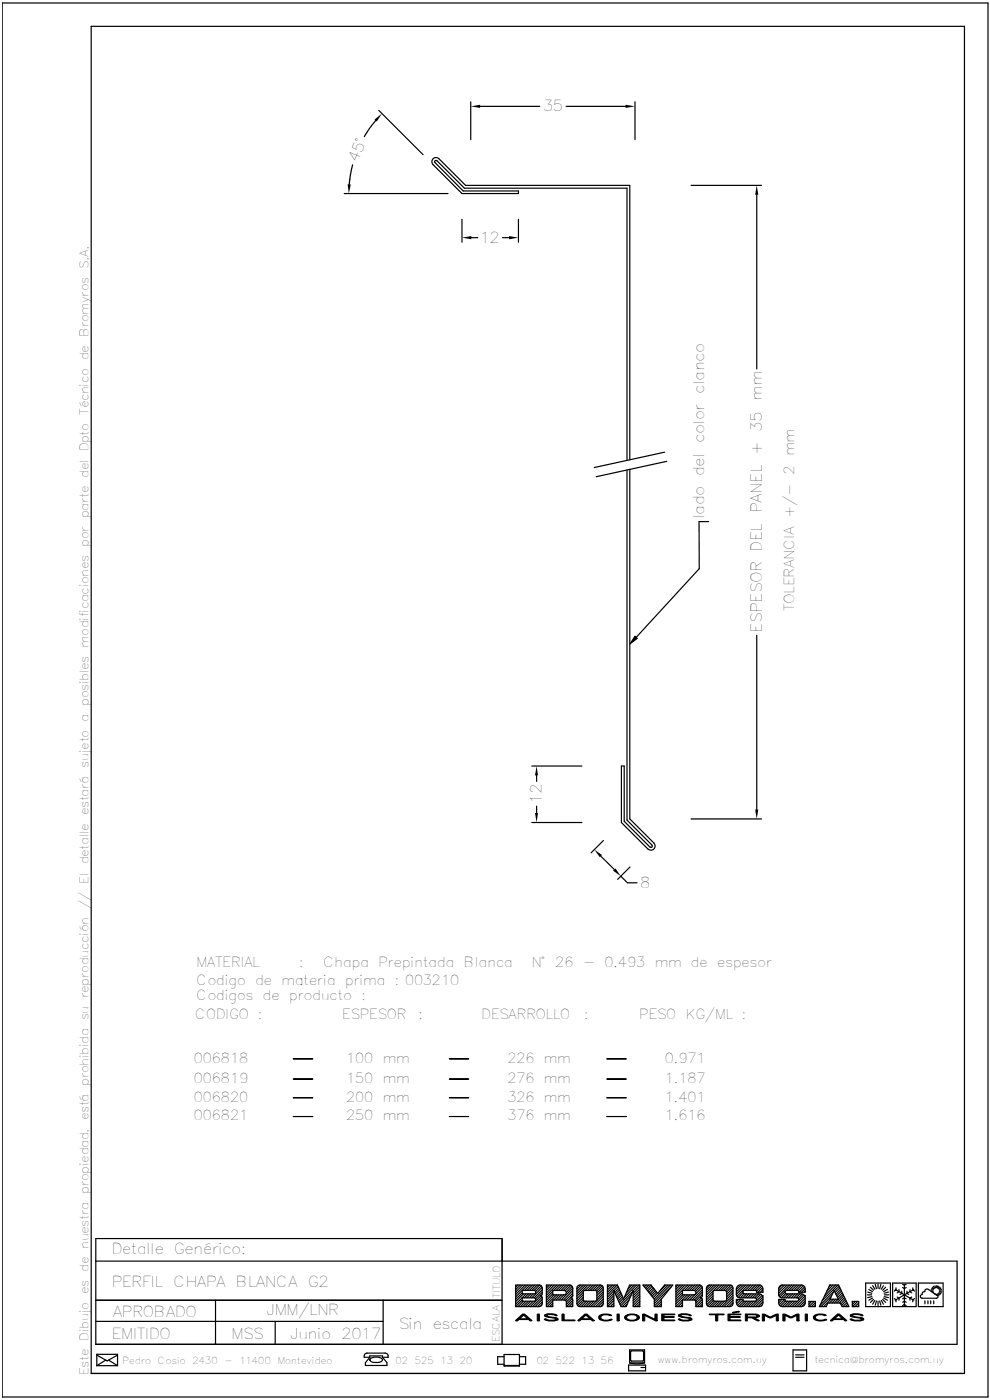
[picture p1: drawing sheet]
<svg xmlns="http://www.w3.org/2000/svg" width="210mm" height="297mm" viewBox="0 0 210 297" stroke-linecap="round" stroke-linejoin="round" font-family="sans-serif">
<g fill="none" stroke="#000" stroke-width=".25">
<path d="M.5 .6h209.1v295.8h-209.1zM19.3 5.6h185.3v285.8h-185.3zM74.8 35l-.5 2-.2 2.1M79.7 25.6l-1.6 2.1-.8 1.3M80.3 23.4l9.4 9.4M99.9 21.6v8M101.9 22.6h12.6M120.1 22.6h12.6M134.7 21.6v8M146.6 39.3h14.9M73 41.1h22M98 46.5v4.9"/>
<path d="M100 50.4h1.3M106.6 50.4h1.4M110 46.5v4.9M160.5 41.3v37M133.6 99.6v74.1l5.1 5.2a.9 .9 0 0 1 0 1.2 .9 .9 0 0 1-1.2 0l-5.7-5.6v-12h.6v11.7l5.5 5.5 .2 .1 .2-.1v-.4l-5.3-5.3v-74.3M133.6 97.5v-58.2h-34.8l-5.7-5.6a.88 .88 0 0 0-1.2 0 .88 .88 0 0 0 0 1.2l6.1 6.2h12v-.6h-11.7l-6.1-6.1 .1-.3h.4l5.8 5.8h34.5v57.8M141 95.9l-14.9 3.3M141.4 97.9l-14.9 3.2M150.3 110.7h-2v9.9l-13.3 14.6M160.5 134.8v36.9M112.8 174.5h10.6M112.8 162.5h10.6"/>
<path d="M113.8 164.5v1.3M113.8 171v1.5M128 178.3l-2.6 2.6M146.6 173.7h14.9M127.5 181.7l2.8 2.7M131.7 185.9l1.4 1.4h2M133.6 183.9l-2.6 2.7M20.3 275.8h86.2M20.3 267.5h182.7v17.7h-182.7v-22.4h86.2v22.4M45.7 275.8v9.4M81.3 275.8v9.4M109.4 272.6h5.2l.2 .2 .2 .4v1.4l-.4 .3 .4 .4-.1 1.6-.5 .3h-5z"/>
<path d="M109.9 272.6l-.5 .5M110.4 272.6l-1 1M110.8 275.3h2.6l.2 .2v.3l-.2 .3h-2.6zM110.8 273.8h2.6l.2 .2v.3l-.2 .2h-2.6zM110.8 275.8l-1.4 1.4M110.8 274.3l-1.4 1.3M110.9 272.6l-1.5 1.5M111 276.1l-1.1 1.1M111 274.5l-1.6 1.6M111.4 272.6l-2 2M111.5 276.1l-1.1 1.1M111.6 274.5l-2.2 2.2"/>
<path d="M111.9 272.6l-2.5 2.5M112.1 276.1l-1.2 1.1M112.1 274.5l-.8 .8M112.4 272.6l-1.1 1.2M112.6 276.1l-1.2 1.1M112.6 274.5l-.8 .8M112.9 272.6l-1.1 1.2M113.1 276.1l-1.2 1.1M113.1 274.5l-.8 .8M113.5 272.6l-1.2 1.2M114 272.6l-1.2 1.2M114.5 272.6l-1.2 1.2"/>
<path d="M114.7 275l-2.2 2.2M114.8 272.8l-1.2 1.2M114.9 274.7v.1M115 276.8l-.4 .4M115 275.2l-2 2M115 273.1l-2.2 2.2M115 276.2l-1 1M115 275.7l-1.5 1.5M115 274.2l-1.4 1.3M115 273.6l-1.7 1.7M116 272.6l-.1 .2M116.5 272.6l-.6 .7"/>
<path d="M117.1 272.6l-1.2 1.2M117.3 273.8h2.4a.47 .47 0 0 1 .4 .4 .47 .47 0 0 1-.4 .5h-2.4zM117.3 277l-.2 .2M117.3 276.5l-.7 .7M117.3 276l-1.2 1.2M117.3 274.5l-1.4 1.3M117.3 274l-1.4 1.3M117.6 274.7l-1.7 1.7M117.6 272.6l-1.7 1.7M118.1 274.7l-2.2 2.2M118.1 272.6l-2.2 2.2M118.6 274.7l-1.1 1.1"/>
<path d="M118.6 272.6l-1.1 1.2M119.1 274.7l-1.1 1.1M119.1 272.6l-1.1 1.2M119.6 274.7l-1.1 1.1M119.6 272.6l-1.1 1.2M120.1 272.6l-1.1 1.2M120.6 272.6l-1.1 1.2M121.1 272.7l-1.2 1.2M121.4 272.9l-1.3 1.3M121.4 275.5l-1.3 1.2M121.5 273.3l-.1-.4-.4-.3h-5.1v4.6h1.4v-1.4h2.6l.2 .4M121.5 274.9l-.2 .3-.2 .1 .4 .3v1.6h-1.4v-1"/>
<path d="M121.5 276.9l-.3 .3M121.5 276.4l-.8 .8M121.5 275.9l-1.3 1.3M121.5 274.9l-1.4 1.3M121.5 274.4l-1.5 1.5M121.5 273.8l-2 2M121.5 273.3l-2.5 2.5M121.5 273.3v1.6M122.6 272.8l.3-.2h4.6l.3 .2 .2 .4v3.4l-.2 .4-.4 .2h-4.5l-.3-.2-.2-.4v-3.4zM123.2 272.6l-.8 .9M123.7 275.7l-1.2 1.2M123.7 275.2l-1.3 1.4"/>
<path d="M123.7 274.7l-1.3 1.4M123.7 274.2l-1.3 1.3M123.7 272.6l-1.3 1.4M123.7 274.1v1.6M123.9 276l-1.1 1.2M124.1 273.8h2.3l.2 .2v1.8l-.2 .3h-2.4l-.3-.4M124.1 273.8l-.4 .3M124.2 272.6l-1.8 1.9M124.4 276.1l-1.1 1.1M124.8 272.6l-2.4 2.4M124.9 276.1l-1.1 1.1M125.3 272.6l-1.2 1.2"/>
<path d="M125.4 276.1l-1.1 1.1M125.8 272.6l-1.1 1.2M125.9 276.1l-1.1 1.1M126.3 272.6l-1.1 1.2M126.8 272.6l-1.1 1.2M127.3 272.6l-1.1 1.2M127.7 272.8l-1.1 1.1M127.9 273l-1.3 1.4M128 276.6l-.6 .6M128 276.1l-1.1 1.1M128 275.6l-1.6 1.6M128 275l-2.2 2.2"/>
<path d="M128 274.5l-2.7 2.7M128 274l-1.4 1.4M128 273.5l-1.4 1.4M128.9 272.6h2.1l1.3 3 1.3-3h2.1v4.6h-1.4v-3.4l-1.5 3.4h-1.1l-1.5-3.4v3.4h-1.3zM129.4 272.6l-.5 .5M129.9 272.6l-1 1.1M130.2 276.9l-.2 .3M130.2 276.4l-.7 .8M130.2 275.9l-1.3 1.3M130.2 275.4l-1.3 1.4M130.2 274.9l-1.3 1.3M130.2 274.4l-1.3 1.3"/>
<path d="M130.2 273.9l-1.3 1.3M130.4 272.6l-1.5 1.6M130.9 272.6l-2 2.1M131.1 273l-.8 .8M131.3 273.3l-.9 .9M131.4 273.6l-.8 .9M131.6 274l-.9 .9M131.7 274.4l-.8 .9M131.9 274.7l-.9 .9M132.1 275.1l-.9 .9M132.2 275.5l-.8 .8M133.1 276.6l-.6 .6"/>
<path d="M133.5 275.8l-1.5 1.4M133.9 274.8l-2.2 2.2M134 272.6l-.8 .8M134.3 273.9l-2.8 2.8M134.5 272.6l-1.7 1.7M135 272.6l-2.6 2.7M135.6 272.6l-1.3 1.3M135.7 277.1l-.1 .1M135.7 276.6l-.6 .6M135.7 276.1l-1.1 1.1M135.7 275.6l-1.4 1.3M135.7 275l-1.4 1.4"/>
<path d="M135.7 274.5l-1.4 1.4M135.7 274l-1.4 1.4M135.7 273.5l-1.4 1.4M135.7 273l-1.4 1.4M136.6 272.6l-.1 .1M137.1 272.6l-.4 .4M137.6 272.6l-.7 .7M138.1 272.6l-.9 1M138.3 272.9l-.9 1M138.6 273.2l-1 1M138.8 273.5l-.9 .9M139.1 273.8l-1 .9"/>
<path d="M139.3 274.1l-1 .9M139.5 274.3l-.9 1M140.3 275.6l2.4-3h-1.7l-1.5 1.8-1.4-1.8h-1.7l2.4 3v1.6h1.5M140.3 277.2h.1M140.3 276.6l-.6 .6M140.3 276.1l-1.1 1.1M140.3 275.6l-1.5 1.5M140.3 275.6v1.6M141.2 272.6l-1.2 1.3M141.7 272.6l-2.9 3M142.2 272.6l-3.4 3.5M142.4 273l-3.6 3.6"/>
<path d="M143.4 272.6h5.1l.3 .2 .2 .4v1.8l-.4 .3 .4 .3v1.6h-1.4v-1.1l-.2-.3h-2.6v1.4h-1.4zM143.8 272.6l-.4 .4M144.3 272.6l-.9 .9M144.8 273.8h2.4a.47 .47 0 0 1 .4 .4 .47 .47 0 0 1-.4 .5h-2.4zM144.8 276.8l-.4 .4M144.8 276.3l-1 .9M144.8 274.2l-1.4 1.4M144.8 274.7l-1.4 1.4M144.8 272.6l-1.4 1.5M145.3 274.7l-1.9 1.9M145.3 272.6l-1.9 2M145.8 274.7l-2.4 2.5"/>
<path d="M145.9 272.6l-2.5 2.5M146.3 274.7l-1.1 1.1M146.4 272.6l-1.2 1.2M146.9 274.7l-1.1 1.1M146.9 272.6l-1.1 1.2M147.4 272.6l-1.1 1.2M147.9 272.6l-1.1 1.2M148.4 272.6l-1.1 1.2M148.8 272.8l-1.2 1.2M148.8 275.3l-1.2 1.2M149 273.1l-2.7 2.7M149 276.6l-.5 .6"/>
<path d="M149 276.1l-1 1.1M149 275.6l-1.4 1.4M149 274.6l-1.4 1.4M149 274.1l-1.7 1.7M149 273.6l-2.2 2.2M150.1 272.8l.3-.2h4.6l.3 .2 .2 .4v3.4l-.1 .3-.5 .3h-4.4l-.4-.2-.2-.5v-3.2zM150.5 272.6l-.6 .6M151 272.6l-1.1 1.1M151.3 275.5l-1.4 1.3M151.3 275l-1.4 1.3M151.3 274.4l-1.4 1.4M151.3 273.9l.2-.1 2.5 .1 .1 .2v1.8l-.2 .2h-2.4l-.2-.2z"/>
<path d="M151.3 275.9l-1.1 1.2M151.5 272.6l-1.6 1.6M151.7 276.1l-1.2 1.1M152 272.6l-2.1 2.1M152.2 276.1l-1.2 1.1M152.5 272.6l-2.6 2.7M152.7 276.1l-1.1 1.1M153.1 272.6l-1.2 1.2M153.2 276.1l-1.1 1.1M153.6 272.6l-1.2 1.2M153.7 276.1l-1.1 1.1M154.1 272.6l-1.1 1.2"/>
<path d="M154.6 272.6l-1.1 1.2M155.1 272.7l-1.2 1.1M155.4 272.9l-1.3 1.2M155.5 276.4l-.9 .8M155.5 275.8l-1.4 1.4M155.5 275.3l-1.9 1.9M155.5 274.8l-2.4 2.4M155.5 274.3l-1.4 1.4M155.5 273.8l-1.4 1.4M155.5 273.3l-1.4 1.3M156.7 275.7l-.5 .4M157.2 275.7l-.9 .9"/>
<path d="M157.2 272.6l-1 1M157.6 274.2l.3 .3M157.6 275.8l-1.1 1.1M157.6 274.2l-1 1.1M157.7 272.6l-1.5 1.5M157.9 276.1l-1.1 1.1M157.9 274.5l-.8 .8M158.2 272.6l-2 2M158.4 276.1l-1.2 1.1M158.4 274.5l-.8 .8M158.7 272.6l-2.4 2.4M158.9 276.1l-1.2 1.1"/>
<path d="M158.9 274.5l-.8 .8M159.2 272.6l-1.1 1.2M159.4 276.1l-1.2 1.1M159.4 274.5l-.8 .8M159.8 272.6l-1.2 1.2M159.9 276.1l-1.2 1.1M159.9 274.5l-.8 .8M160.3 272.6l-1.2 1.2M160.4 274.5l-.8 .8M160.5 273.9v.3h1.3v-.9l-.2-.4-.4-.3h-4.4l-.3 .2-.3 .6v1.3l.3 .5 .4 .1h3.4l.2 .5-.2 .3h-2.6l-.1-.4h-1.4l.1 .9 .2 .4 .4 .2h4.5l.4-.7v-1.3l-.3-.6-.4-.1h-3.2M160.5 273.9l-.1-.1h-2.6l-.2 .4M160.8 272.6l-1.2 1.2"/>
<path d="M161 274.5l-.9 .8M161.2 272.6l-1.1 1.2M161.4 274.6l-1 .9M161.6 272.8l-1.1 1.1M161.7 274.8l-2.4 2.4M161.7 276.8l-.3 .3M161.8 273.1l-1 1.1M161.8 274.9h.1M161.8 276.2l-1 1M161.8 275.7l-1.5 1.5M161.8 275.2l-2 2M161.8 273.6l-.5 .6"/>
<path d="M165.4 275.7l-.2 .2M165.9 275.7l-.7 .7M165.9 272.6l-.7 .7M166.4 272.6l-1.2 1.3M166.5 275.7l-1.2 1.1M166.5 274l.3 .5h3.3l.3 .1 .4 .7-.1 1.5-.6 .4h-4.2l-.5-.3-.2-.5M166.5 274l-1.1 1.2M166.6 276l-1 1.1M166.7 274.4l-.9 .9M166.8 273.8l-.3 .2M166.8 273.8h2.5l.1 .4h1.4v-1l-.3-.4-.3-.2h-4.4l-.4 .3-.2 .4v1.4l.3 .5 .4 .1h3.3l.2 .2v.3M167 272.6l-1.8 1.8"/>
<path d="M167.1 276.1l-1.2 1.1M167.1 274.5l-.8 .8M167.5 272.6l-2.3 2.3M167.6 276.1l-1.1 1.1M167.6 274.5l-.8 .8M168 272.6l-1.2 1.2M168.1 276.1l-1.1 1.1M168.1 274.5l-.8 .8M168.5 272.6l-1.2 1.2M168.7 276.1l-1.2 1.1M168.7 274.5l-.8 .8M169 272.6l-1.1 1.2"/>
<path d="M169.2 276.1h-2.6l-.1-.4h-1.3v.7M169.2 276.1l-1.2 1.1M169.2 274.5l-.8 .8M169.4 275.8l-.2 .3M169.5 272.6l-1.1 1.2M169.7 274.5l-.8 .8M170 272.6l-1.1 1.2M170.2 274.5l-.9 .9M170.4 272.8l-1 1M170.5 274.7l-1.1 1.1M170.7 273l-1.2 1.2M170.7 275l-2.2 2.2"/>
<path d="M170.8 276.5l-.7 .7M170.8 274.9h.1M170.8 276l-1.3 1.2M170.8 275.5l-1.8 1.7M170.8 273.9l-.2 .3M170.8 273.4l-.7 .8M171.6 276.1h1.4v1.1h-1.4zM171.7 276.1l-.1 .1M172.2 276.1l-.6 .6M172.7 276.1l-1.1 1.1M173 276.9l-.4 .3M173 276.4l-.9 .8"/>
<path d="M175.3 277.1l-.1 .1M176 272.6h1.9l2.2 4.6h-1.5l-.3-.8h-2.7l-.3 .8h-1.5zM176.2 272.6l-.3 .3M176.3 275.6l-1.6 1.6M176.3 275.1l-2.1 2.1M176.7 272.6l-1.3 1.3M176.8 275.6l-.8 .8M176.8 274.1l-2.9 2.8M177 273.8l.8 1.8h-1.7zM177.2 272.6l-2.3 2.3M177.3 275.6l-.8 .8M177.8 272.6l-3.4 3.3"/>
<path d="M177.8 275.6l-.8 .8M178 272.9l-1 1M178.2 273.2l-1 1M178.4 273.6l-1.1 1M178.5 273.9l-1 1M178.7 274.3l-1 1M178.9 274.6l-1.1 1M179 275l-1.5 1.4M179.2 275.3l-1.2 1.1M179.3 275.6l-.9 1M179.5 276l-1 1M179.7 276.4l-.9 .8"/>
<path d="M179.8 276.7l-.5 .5M180 277l-.2 .2M180.8 276.1h1.4v1.1h-1.4zM180.9 276.1l-.1 .2M181.4 276.1l-.6 .7M181.9 276.1l-1.1 1.1M182.2 276.9l-.3 .3M182.2 276.4l-.8 .8M183.6 272.2h5.3v5h-5.3zM184 274.7h.9M184.1 274.1l.9 .3M184.3 273.6l.8 .4"/>
<path d="M184.7 273.1l.6 .6M185 275.1l-.9 .2M185.1 275.4l-.8 .4M185.1 272.8l.5 .7M185.3 275.7l-.6 .6M185.6 275.9l-.5 .8M185.7 272.5l.2 .9M185.9 276l-.2 .9M186.3 272.5v.8M186.3 276.1v.9M186.6 276l.3 .9M186.9 272.5l-.3 .9"/>
<path d="M186.9 275.9l.5 .8M187.2 275.7l.7 .6M187.4 272.8l-.5 .7M187.5 275.4l.8 .4M187.6 275.1l.9 .2M187.6 274.7h1M187.9 273.1l-.7 .6M188.3 273.6l-.8 .4M188.5 274.1l-.9 .3M189.4 272.2h5v5h-5zM189.7 275.5l.4 .2v.5M189.9 273.6l2 1.1"/>
<path d="M190.1 273.2v.5l-.4 .2M190.3 275.2l.4 .2v.4M190.7 273.6v.4l-.4 .3M191.3 273.9v.5l-.4 .2M191.5 276.3l.4-.2 .3 .2M191.5 275.5l.4-.2 .3 .2M191.5 277l.4-.3 .3 .3M191.5 273.1l.4 .3 .3-.3M191.5 272.5l.4 .2 .3-.2M191.9 272.5v4.5M191.9 274.7l1.9 1.1M191.9 274.7l-2 1.1"/>
<path d="M192.4 273.9v.5l.4 .2M193 273.6v.4l.4 .3M193.4 275.2l-.4 .2v.4M193.6 273.2v.5l.4 .2M193.8 273.6l-1.9 1.1M194 275.5l-.4 .2v.5M194.8 272.2h5.3v5h-5.3zM196.2 276v.6M196.3 273.6l.2-.1h.4l1.9 1.3 .2 .4-.3 .2h-3.1a.4 .4 0 0 1-.4-.4 .4 .4 0 0 1 .4-.4 .48 .48 0 0 1 .6-.6zM196.8 276v.6M197.4 276v.6M197.5 273.9h.5"/>
<path d="M197.5 273.6l.5 .1M197.7 273.3l.3 .2M197.8 273.1l.3 .3M198 274.1h-.3M198 274.2v.1M198 272.9l.3 .4M198.1 276v.6M198.1 274.4h.1M198.3 274.5h.1M198.3 272.8l.2 .4M198.5 274.5l-.1 .1M198.6 272.8v.4"/>
<path d="M198.6 274.6v.1M198.8 274.5l.1 .4M198.9 272.8l-.1 .4M199 274.5l.2 .4M199.1 274.4l.3 .3M199.2 272.9l-.2 .4M199.2 274.2l.4 .2M199.3 274.1l.4 .1M199.3 273.9h.5M199.4 273.1l-.3 .3M199.6 273.3l-.4 .2M199.7 273.6l-.4 .1"/>
<path d="M20.3 280.3h61M20.5 289.7v-2.4h4.4v2.4M20.5 289.7h4.4M20.5 287.5l2.2 1.2 2.2-1.2M22.4 288.5l-1.9 1.2M23 288.5l1.9 1.2M58.4 280.3v4.9M78.4 288h-1.1l.1-.8 .4-.1h4l.5 .3v.6h-1.1M78.4 288v-.3h2.8v.3M78.4 288l-.9 1.1v.6h4.6v-.6l-.9-1.1M78.5 288.3a1.95 1.95 0 0 1 2.7 .2 1.86 1.86 0 0 1-2.5 .4l-.3-.4zM106.9 287.4h3.3v2.4h-3.3z"/>
<path d="M106.9 289.7h3.3M106.9 287.8h-1.3v1.6h1.3M110.2 287.8h1.3v1.6h-1.3M133.3 289.6h3.6v1.2h-3.6zM133.6 289.1l1.2 .2 1.9-.2M133.6 289.1v-2.7h3.1v2.7M133.6 289.1h3.1M133.9 286.6h2.5l.1 2.1-2.6 .1-.1-.2zM136 290.1h.7M168.2 286.4h2.9v4.4h-2.9zM168.8 288h1.8M168.8 287.4h1.8"/>
</g>
<path d="M109.4 280.1l1.5-1.3h.4l1.5 1.4h-.3l-.4-.2h-2l-.4 .2zM110.2 279.8h1.7l-.8-.8zM114 278.8h.4l-.1 1.4h-.3zM115.5 278.9a2.66 2.66 0 0 1 2.7 .2l-.5-.1a2.35 2.35 0 0 0-1.7 .1l.3 .2 1.8 .3 .3 .1v.3a3 3 0 0 1-2.9-.1l.2-.1a2.77 2.77 0 0 0 2.2 .2v-.2l-.3-.1-1.8-.3-.3-.2zM119.2 278.8h.5v1.2h2.2l.1 .2h-2.8zM122.6 280.1l1.4-1.3h.5l1.6 1.4h-.4l-.4-.2h-2l-.4 .2zM123.4 279.8h1.8l-.9-.8zM127.3 279a2.73 2.73 0 0 1 2.5 .1h-.3a1.89 1.89 0 0 0-2 .3 .95 .95 0 0 0 1.3 .7l.7-.2 .3 .1a3.1 3.1 0 0 1-2.6 0l-.2-.3v-.4zM130.9 278.8h.5v1.4h-.2h-.3zM132.7 279.1a2.57 2.57 0 0 1 2.9 .3v.3a2.37 2.37 0 0 1-3.1 0v-.3zM133.1 279.2l-.2 .2a1.07 1.07 0 0 0 1.4 .7l.4-.1a.5 .5 0 0 0 .5-.5 .5 .5 0 0 0-.4-.5l-1-.1zM136.3 278.8h.4l2.2 1.1v-1.1h.5v1.4h-.4l-2.2-1.1v1.1h-.5zM140.4 278.8h2.8l-.2 .1h-2.2v.4l2.2 .1-.1 .1h-2.1v.5h2.2l.2 .2h-2.8zM143.9 278.9a2.59 2.59 0 0 1 2.7 .2l-.5-.1a2.35 2.35 0 0 0-1.7 .1l.3 .2 1.8 .3 .3 .1v.3a3 3 0 0 1-2.9-.1l.2-.1a2.47 2.47 0 0 0 2.2 .2v-.2l-.3-.1-1.8-.3-.3-.2zM150.5 278.8h3l.1 .1h-1.3v1.3h-.4h-.1v-1.3h-1.2zM155.4 278.4l1.1-.2 .3 .1-1.1 .2zM154.4 278.8h2.8l-.1 .1h-2.2v.4l2.2 .1-.2 .1h-2v.5h2.2l.1 .2h-2.8zM158.1 278.8h2.6l.4 .3v.2l-.2 .1-.9 .2 1.1 .6h-.4l-1.3-.6h-.9v.6h-.4zM158.5 278.9v.5h1.6a.29 .29 0 0 0 .4 0 .29 .29 0 0 0 0-.4zM161.7 278.8h.5l1.2 .6 1.6-.6 .1 1.4h-.4v-1.1l-1.2 .5-1.3-.5v1.1h-.5zM166.1 278.8h.5l1.2 .6 1.2-.6h.5v1.4h-.5v-1.1l-1.1 .5-1.4-.5v1.1h-.4zM170.8 278.8h.5v1.4h-.1h-.4zM172.8 279a2.77 2.77 0 0 1 2.5 .1h-.4a1.76 1.76 0 0 0-1.9 .3 1.02 1.02 0 0 0 1.3 .7l1-.2a1.01 1.01 0 0 1-1.1 .3l-1-.1a.67 .67 0 0 1-.6-.8zM176.2 280.1l1.5-1.3h.4l1.5 1.4h-.3l-.4-.2h-2l-.4 .2zM177 279.8h1.7l-.8-.8zM180.4 278.9a2.59 2.59 0 0 1 2.7 .2l-.5-.1a2.34 2.34 0 0 0-1.8 .1l.3 .2 1.8 .3 .3 .1v.3a3.1 3.1 0 0 1-2.9-.1l.3-.1a2.18 2.18 0 0 0 2.2 .2v-.2l-.3-.1-1.8-.3-.3-.2z" fill="#000" stroke="#000" stroke-width=".21"/>
<path d="M73.7 39.1h.7l-.4 2zM79.5 25.4l1.5-1.3-1.1 1.7zM99.9 22.6l2-.4v.7zM132.7 22.2l2 .4-2 .3zM98 50.4l2-.3v.7zM108 50.1l2 .3-2 .4zM160.5 39.3l.4 2h-.7zM113.5 172.5h.6l-.3 2zM113.8 162.5l.3 2h-.6zM160.2 171.7h.7l-.4 2zM126.1 180.3l1.6 1.1-.4 .5zM130 184.7l.6-.5 1.1 1.7z" fill="#000"/>
<g fill="#000" stroke="#000" stroke-width=".21">
<path d="M134.7 135l.5 .4-1.6 1.3z"/>
<path d="M62.2 236.9h4.2z" fill-rule="evenodd"/>
<path d="M62.2 232.9h4.2z" fill-rule="evenodd"/>
<path d="M62.2 228.9h4.2z" fill-rule="evenodd"/>
<path d="M62.2 224.6l4.2 .1z" fill-rule="evenodd"/>
<path d="M95.3 224.6l4.1 .1z" fill-rule="evenodd"/>
<path d="M95.3 228.9h4.1z" fill-rule="evenodd"/>
<path d="M95.3 232.9h4.1z" fill-rule="evenodd"/>
<path d="M95.3 236.9h4.1z" fill-rule="evenodd"/>
<path d="M128.7 224.6l4.2 .1z" fill-rule="evenodd"/>
<path d="M128.7 228.9h4.2z" fill-rule="evenodd"/>
<path d="M128.7 232.9h4.2z" fill-rule="evenodd"/>
<path d="M128.7 236.9h4.2z" fill-rule="evenodd"/>
</g>
<g font-size="3.2">
<text x="115.1" y="23.6">35</text>
<text x="75.9" y="34.6" transform="rotate(-67 75.9 34.6)">45°</text>
<text x="101.7" y="51.5">12</text>
<text x="149.4" y="110.1" transform="rotate(-90 149.4 110.1)">lado del color clanco</text>
<text x="161.6" y="134.2" transform="rotate(-90 161.6 134.2)">ESPESOR DEL PANEL + 35 mm</text>
<text x="114.9" y="170.6" transform="rotate(-90 114.9 170.6)">12</text>
<text x="135.8" y="188.3">8</text>
<text x="23.6" y="266">Detalle Genérico:</text>
<text x="23.6" y="273.1">PERFIL CHAPA BLANCA G2</text>
<text x="23.9" y="279.3">APROBADO</text>
<text x="56.5" y="279.1">JMM/LNR</text>
<text x="23.6" y="284.1">EMITIDO</text>
<text x="49" y="284.1">MSS</text>
<text x="61.6" y="284.1">Junio 2017</text>
<text x="84.5" y="282">Sin escala</text>
</g>
<g font-size="2.9">
<text x="168.4" y="129.6" transform="rotate(-90 168.4 129.6)">TOLERANCIA +/- 2 mm</text>
<text x="41.6" y="205.1">MATERIAL</text>
<text x="41.6" y="209">Codigo de materia prima : 003210</text>
<text x="63.4" y="205.1">:</text>
<text x="63.4" y="209">:</text>
<text x="68.5" y="205.1">Chapa Prepintada Blanca</text>
<text x="112.7" y="205.1">N° 26 - 0.493 mm de espesor</text>
<text x="41.6" y="212.2">Codigos de producto :</text>
<text x="41.3" y="216.2">CODIGO :</text>
<text x="72.5" y="216.2">ESPESOR</text>
<text x="88.7" y="216.2">:</text>
<text x="102.1" y="216.2">DESARROLLO</text>
<text x="123.9" y="216.2">:</text>
<text x="135.6" y="216.2">PESO KG/ML :</text>
<text x="41.1" y="225.5">006818</text>
<text x="73.4" y="225.5">100 mm</text>
<text x="107.6" y="225.5">226 mm</text>
<text x="141" y="225.5">0.971</text>
<text x="41.1" y="229.7">006819</text>
<text x="41.1" y="233.7">006820</text>
<text x="73.4" y="229.7">150 mm</text>
<text x="73.4" y="233.7">200 mm</text>
<text x="107.6" y="229.7">276 mm</text>
<text x="107.6" y="233.7">326 mm</text>
<text x="141" y="233.7">1.401</text>
<text x="141" y="229.7">1.187</text>
<text x="41.1" y="237.7">006821</text>
<text x="73.4" y="237.7">250 mm</text>
<text x="107.6" y="237.7">376 mm</text>
<text x="141" y="237.7">1.616</text>
</g>
<text font-size="2.5" x="18.8" y="291.7" transform="rotate(-90 18.8 291.7)">Este Dibujo es de nuestra propiedad. está prohibida su reproducción // El detalle estará sujeto a posibles modificaciones por parte del Dpto Técnico de Bromyros S.A.</text>
<g font-size="2">
<text x="106.1" y="275.4" transform="rotate(-90 106.1 275.4)">TÍTULO</text>
<text x="106" y="284.7" transform="rotate(-90 106 284.7)">ESCALA</text>
<text x="26" y="289.3">Pedro Cosio 2430 - 11400 Montevideo</text>
<text x="83.9" y="289.3">02 525 13 20</text>
<text x="113.8" y="289.3">02 522 13 56</text>
<text x="139.5" y="289.2">www.bromyros.com.uy</text>
<text x="172.8" y="289.2">tecnica@bromyros.com.uy</text>
</g>
</svg>
